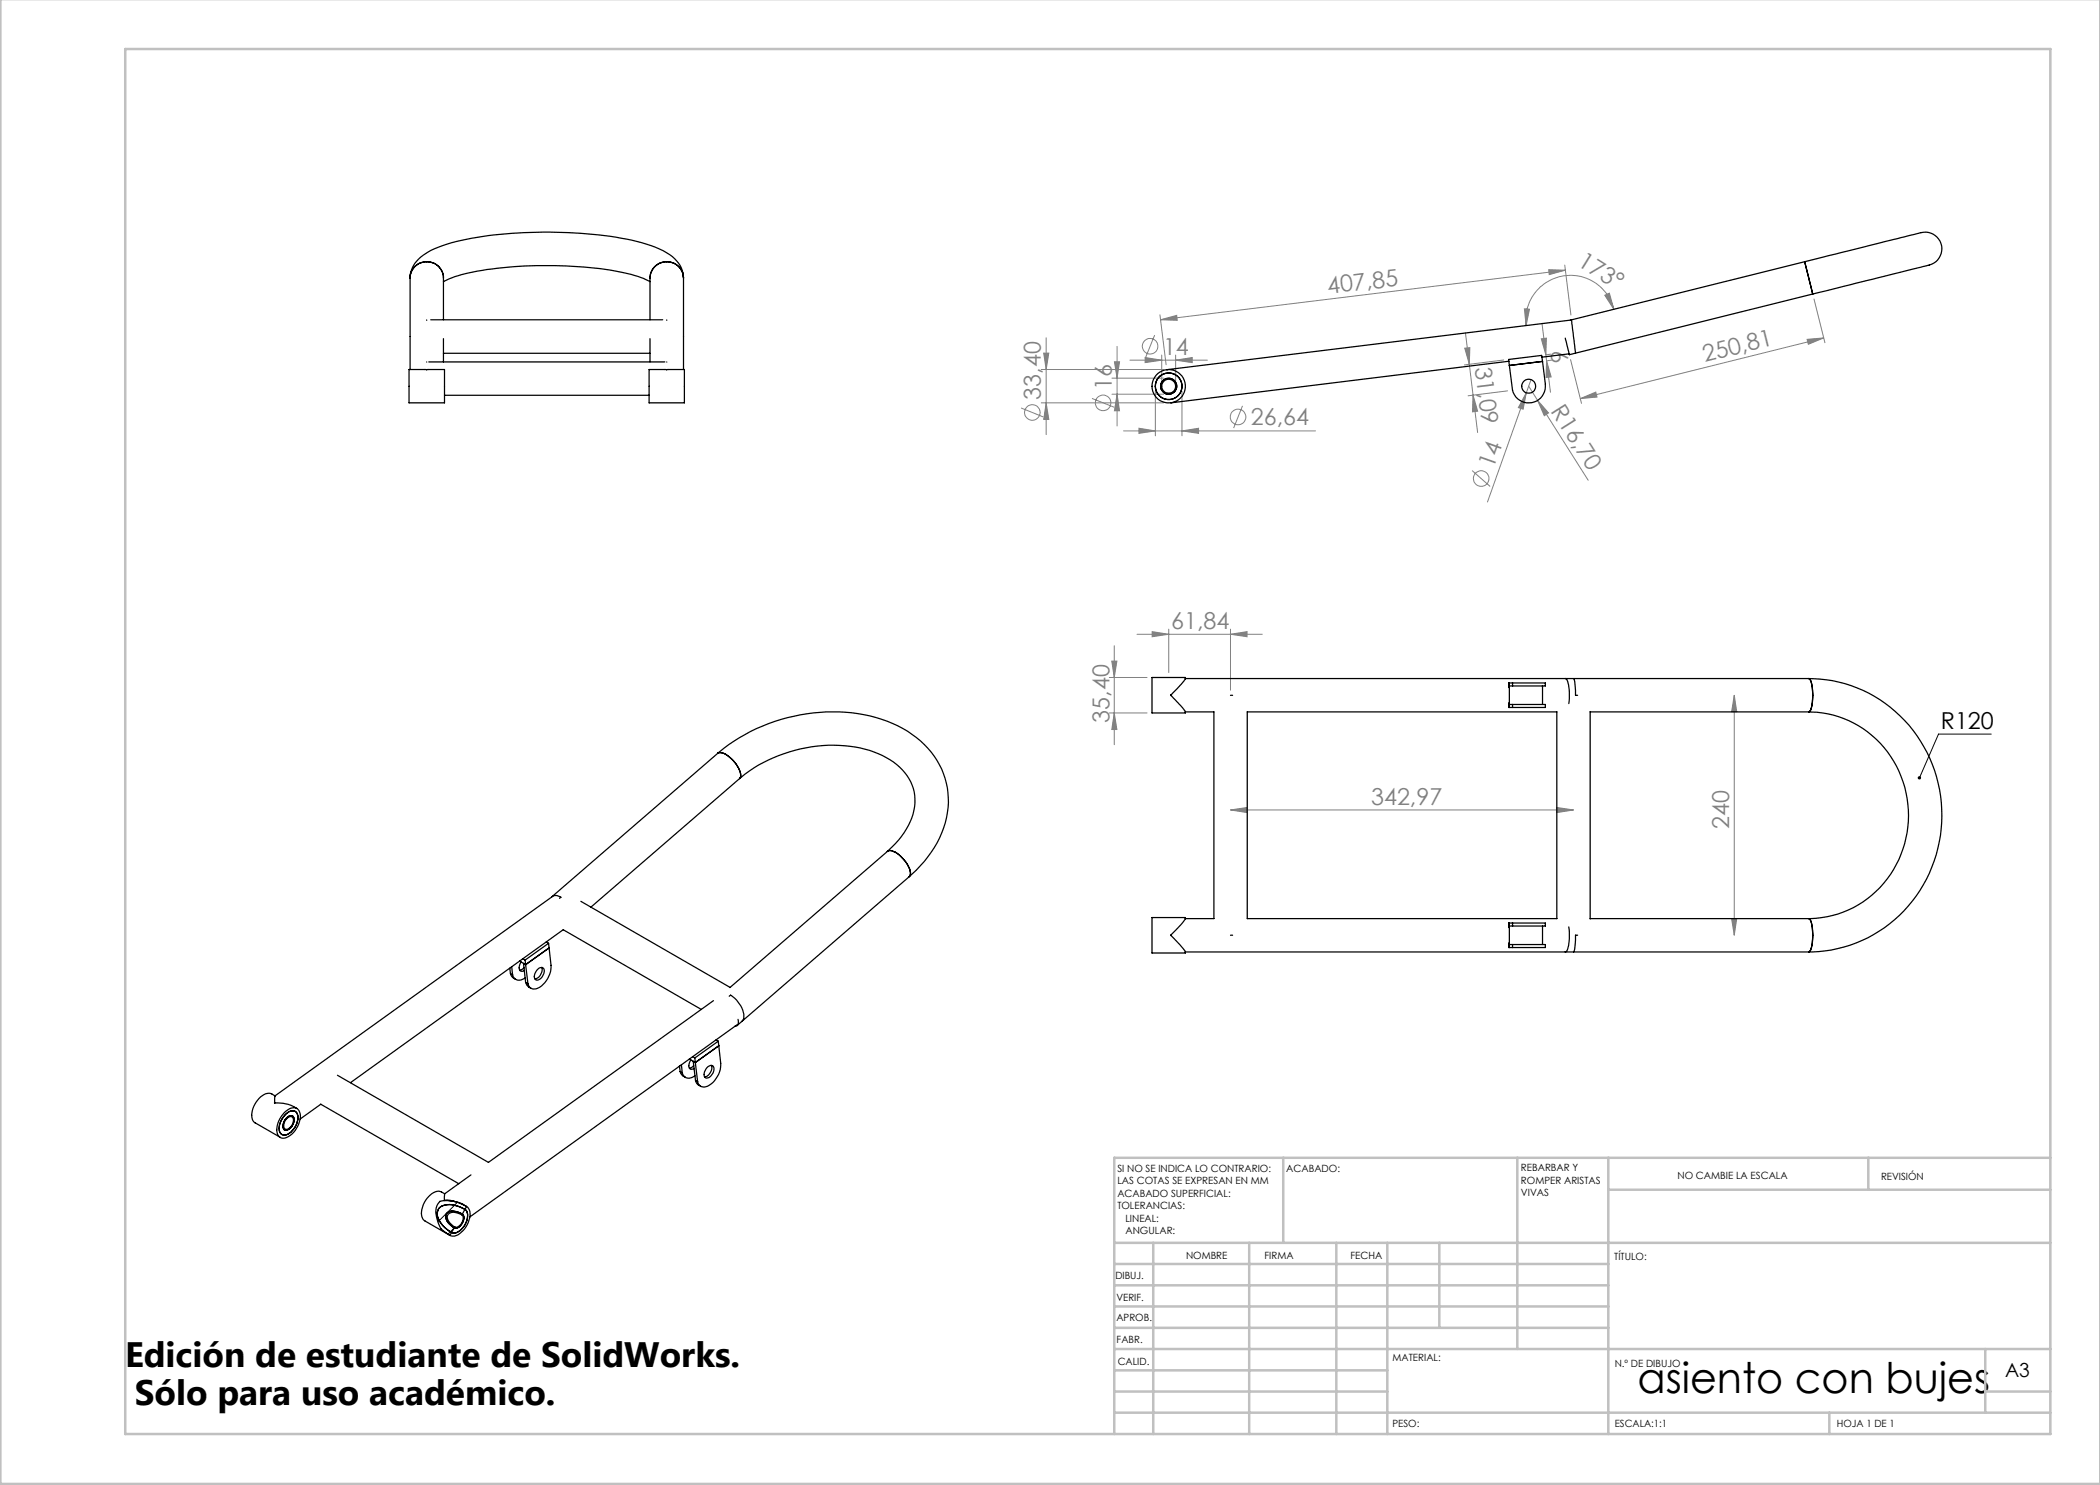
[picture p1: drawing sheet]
<svg xmlns="http://www.w3.org/2000/svg" width="420mm" height="297mm" viewBox="0 0 420 297" stroke-linecap="round" stroke-linejoin="round" font-family="sans-serif">
<g fill="none" stroke="#808080" stroke-width=".2">
<path d="M309.7 53.9l3.4 .1-3.3 .9zM312.9 53l1.3 10M313.1 54l-81 10M321 59.1l.9-.5 .9 3.2zM362.8 59.8l2.2 8.7M208.2 73.9h24.5M208.7 70.6h1.1l-.6 3.3zM209.2 67.6v19.3M218.4 79.7l4.4 1.8M222.4 75.6h10.3M222.4 78.8h10.3M222.9 72.4h1l-.5 3.2z"/>
<path d="M223.4 78.8l.5 3.4h-1zM223.4 69.3v15.9M226 72h15.5M229 71.5l3.3 .5-3.3 .5zM230.9 67l-1.8 4.5M231.1 78.2v9M232 63l1.2 10M232.1 64l3.2-.9 .1 1zM232.3 71v5.2M235.1 72l3.3-.5v1zM235.1 71v5.2M236.4 78.2v9"/>
<path d="M292.9 69.6l1.1-.1-.1 3.3zM293.1 66.6l.8 6.2M293.9 72.8l.7 6.2M294.6 79l.9 3.2-1 .2zM294.6 79l.9 7.5M300.7 72l-7.8 1M301.5 78.2l-7.9 1M304.9 61.8h1l-.7 3.3zM305.3 78.6l-.7 3.2-.9-.3zM305.3 78.6l-7.8 21.8M305.8 77.3l1.7 2.8M306.2 75.9l-.9 2.7"/>
<path d="M308.3 67.8l1-.2-.1 3.4zM308.4 64.7l.8 6.3M309.2 71l.1 1.2M309.3 72.2l.8 6.3M309.3 72.2l.9 3.2-1 .1zM310.2 70.8l-.8 .1M310.3 72l-.8 .1M314.1 71.9l2.2 8.8M316.1 79.7l3.1-1.3 .2 1zM322.8 61.8a8.9 8.9 0 0 0-10.4-6.6 8.9 8.9 0 0 0-7.2 9.9M361.4 67.9l3.3-.3-3 1.3zM364.7 67.6l-48.6 12.1"/>
<path d="M204.2 81.6l4.5 1.8M208.2 80.6h24.5M209.2 80.6l.6 3.3h-1.1zM224.7 86.2h38.4M227.8 85.7l3.3 .5-3.3 .5zM236.4 86.2l3.3-.5v1zM248.5 81.2l-1.8 4.4M294.4 94.1l3.6 3.2M307.5 80.1l2.2 2.5-.8 .5zM307.5 80.1l10.1 16M221.9 135.5h7.5M222.4 132.2h1l-.6 3.3z"/>
<path d="M222.8 129.1v19.8M227.4 126.9h25M230.4 126.3l3.4 .6-3.4 .4zM233.8 125.8v8.7M246.1 126.9l3.3-.6v1zM246.1 125.8v12.2M346.9 139.1l.4 3.2h-1zM346.9 139.1v47.9M221.9 142.6h7.5M222.8 142.6l.6 3.3h-1zM246.1 162l3.3-.5v1zM246.1 162h68.6"/>
<path d="M311.4 161.5l3.3 .5-3.3 .5zM346.3 183.8h1l-.4 3.2z"/>
<circle cx="230" cy="69.2" r="1.55"/>
<circle cx="206.5" cy="82.5" r="1.56"/>
<circle cx="220.6" cy="80.6" r="1.55"/>
<circle cx="247.6" cy="83.4" r="1.55"/>
<circle cx="296.2" cy="95.7" r="1.55"/>
</g>
<path d="M398.3 146.8h-10.6l-3.8 8.8" fill="none" stroke="#000" stroke-width=".2"/>
<g fill="none" stroke="#c0c0c0" stroke-width=".5">
<path d="M.1 -.1v296.9h419.9M25 9.8h385.1v277h-385.1zM256.6 231.6v17M303.5 231.6v38.2M321.7 231.6v55.2M321.7 237.9h88.4M373.7 231.6v6.3M410.1 231.6h-187.3v55.2M222.8 248.6h187.3M222.8 257.1h98.9M222.8 252.8h98.9M230.6 248.6v38.2"/>
<path d="M249.8 248.6v38.2M267.3 248.6v38.2M277.5 248.6v38.2M287.9 248.6v17M222.8 265.6h98.9M222.8 261.3h98.9M222.8 278.3h54.7M222.8 274.1h54.7M222.8 269.8h187.3M397.1 278.3h13M397.1 269.8v12.7M222.8 282.5h187.3"/>
<path d="M365.9 282.5v4.3"/>
</g>
<path d="M383.6 155.4a.34 .34 0 0 1 .5-.1 .34 .34 0 0 1 .1 .4 .34 .34 0 0 1-.4 .2l.1-.3-.1 .3-.3-.3z" fill="#000"/>
<g fill="#808080">
<path d="M305.3 78.6l-.7 3.2-.9-.3z"/>
<path d="M307.5 80.1l2.2 2.5-.8 .5z"/>
<path d="M294.6 79l.9 3.2-1 .2zM292.9 69.6l1.1-.1-.1 3.3z"/>
<path d="M321 59.1l.9-.5 .9 3.2zM304.9 61.8h1l-.7 3.3z"/>
<path d="M311.4 161.5l3.3 .5-3.3 .5zM246.1 162l3.3-.5v1z"/>
<path d="M227.8 85.7l3.3 .5-3.3 .5zM236.4 86.2l3.3-.5v1zM229 71.5l3.3 .5-3.3 .5zM235.1 72l3.3-.5v1z"/>
<path d="M309.7 53.9l3.4 .1-3.3 .9zM232.1 64l3.2-.9 .1 1z"/>
<path d="M316.1 79.7l3.1-1.3 .2 1zM361.4 67.9l3.3-.3-3 1.3z"/>
<path d="M346.9 139.1l.4 3.2h-1zM346.3 183.8h1l-.4 3.2z"/>
<path d="M208.7 70.6h1.1l-.6 3.3zM209.2 80.6l.6 3.3h-1.1zM222.9 72.4h1l-.5 3.2zM223.4 78.8l.5 3.4h-1zM222.4 132.2h1l-.6 3.3zM222.8 142.6l.6 3.3h-1z"/>
<path d="M308.3 67.8l1-.2-.1 3.4zM309.3 72.2l.9 3.2-1 .1z"/>
<path d="M230.4 126.3l3.4 .6-3.4 .4zM246.1 126.9l3.3-.6v1z"/>
</g>
<g fill="none" stroke="#000" stroke-width=".25">
<path d="M82 55.6a3.3 3.3 0 0 1 3.4-3.3 3.3 3.3 0 0 1 3.3 3.3M82 55.6v18.3M88.7 56.3a26.7 26.7 0 0 1 9.7-2.5 82.2 82.2 0 0 1 27.9 1.1 13.3 13.3 0 0 1 3.7 1.4M88.7 55.6v8.4M130 55.6a3.4 3.4 0 0 1 3.4-3.3 3.4 3.4 0 0 1 3.3 3.3M130 55.6v8.4M136.7 55.3a6.4 6.4 0 0 0-4.1-5.2 46.6 46.6 0 0 0-16.4-3.4 84.4 84.4 0 0 0-25.9 1.8 13.5 13.5 0 0 0-7 3.7l-.9 1.4-.3 1-.1 1M136.7 55.3v.3M136.7 55.6v18.3M360.9 52.3l22.5-5.6a3.4 3.4 0 0 1 4.7 1.8 3.4 3.4 0 0 1-2.3 4.5l-23.3 5.8M360.9 52.3l1.6 6.5M360.9 52.3l-46.8 11.7-80.7 9.9"/>
<path d="M362.5 58.8l-48.6 12.1-.8-3.3M81.8 73.9h7.1v6.7h-7.1zM85.3 72.4h.1M85.3 64v.1M85.3 73.9h.1M85.8 72.4h47.2M86.1 64h46.4M88.7 70.7h41.3M88.7 67.7v4.7M88.9 79.1h40.9M129.8 73.9h7.1v6.7h-7.1zM130 67.7v4.7"/>
<path d="M133.4 72.4h.1M133.4 64v.1M233.3 73.9h.1M301.8 72.2l-67.6 8.4M308.5 72.3l.6 4.5a3.3 3.3 0 0 1-2.7 3.7 3.3 3.3 0 0 1-3.9-2.4l-.6-5M308.5 72.3l-6.6 .8M308.5 72.3l-.2-1.2-6.6 .8 .2 1.2M313.8 70.8l-5.4 .6M314.3 64l.8 6.6M234.1 80.6h.1M234.1 139l2.7-2.8 .3-.7h-6.7v7.1h6.7v-.2M234.1 139.1l2.4 2.4 .6 .9"/>
<path d="M234.1 139v.1M237.1 135.7h124.6M246.1 139.1h.4M301.9 136.6v4.9M301.9 137.2h.6M302.5 136.6h6.6v.6h-6.6M302.5 136.6v.6M302.5 136.6h-.8v.9M308.5 137.2v3.7M313.1 135.7a2.66 2.66 0 0 1 .7 2.2v2.8M314.7 135.7a6.7 6.7 0 0 1 .4 3.4h.4M361.7 135.7a27.1 27.1 0 0 1 26.1 32.7 26.8 26.8 0 0 1-26.1 22"/>
<path d="M361.7 135.7a2.2 2.2 0 0 1 .8 2v.9a6.5 6.5 0 0 1-.7 3.8h-.1M361.7 135.7h.1a3.3 3.3 0 0 1 .7 2.6v1a5.6 5.6 0 0 1-.6 3l-.2 .1M143.5 150.7a35.7 35.7 0 0 1 31.7-7.2 19.4 19.4 0 0 1 13.5 11.3 17.1 17.1 0 0 1-3.1 16.6l-2.4 2.7-1.3 1.2M143.5 150.7a2.13 2.13 0 0 1 2.3 .7 5.1 5.1 0 0 1 2.3 4.1l-.2 .2M143.5 150.7a1.93 1.93 0 0 1 2.2 .5 5.4 5.4 0 0 1 2.4 4.2l-.2 .3M143.5 150.7l-33.1 28.6-55.4 39.9M147.9 155.7a29.1 29.1 0 0 1 26-5.6 12.7 12.7 0 0 1 8.5 6.9 10.7 10.7 0 0 1-2.1 10.3l-2.8 3M147.9 155.7l-29.7 25.7M237.1 142.4h5.7v41.3h-5.7M301.7 140.6v.9h.8M301.9 140.9h.6M302.5 140.9h6.6v.6h-6.6"/>
<path d="M302.5 140.9v.6M311.4 142.4v41.3M311.4 142.4h-62v41.3h62M318 142.3v41.5M318 142.4h43.7M361.7 142.4a20.5 20.5 0 0 1 19.2 26.3 20.1 20.1 0 0 1-19.2 15M110.5 179.3l.8-.2 .9 .4-.3 .2M177.5 170.3a1.87 1.87 0 0 1 2.1 .5 5.5 5.5 0 0 1 2.5 4.1l-.2 .4M177.5 170.3v-.1a2.19 2.19 0 0 1 2.3 .8 5.6 5.6 0 0 1 2.3 3.8l-.2 .5M177.5 170.3l-31.5 27.2-29.8-17.2M181.9 175.3l-34.5 29.8M102 193.6l.1 1.1"/>
<path d="M102.1 194.7l.3 .6 .8 .6M102.1 194.7l.4 .3M102.3 193.4l.2 1.6M102.5 195a1.41 1.41 0 0 0 2.4 .7l.2-.1M103.9 192.2l1.2 .7M104.2 192.4a1.37 1.37 0 0 0 0 1.8l.7-.1M104.6 191.8l.4 .2M104.8 193.5l-.4 .4-.5 .1M105 192l.1 .9M105.1 196.5l.3 .6 .8 .6M105.1 192.9l.5 3.8M105.1 192.9l-.4-.2 .4 3.8"/>
<path d="M105.1 196.5l.5 .2M107.6 193.8a.74 .74 0 0 1 1.1-.1 .74 .74 0 0 1 .1 1 1.41 1.41 0 0 1-1.7 1.2 1.6 1.6 0 0 1 .5-2.1zM108.3 193.5a1.87 1.87 0 0 1-1.3 2.3M109.3 188.4l.4 .3M109.7 188.7l-4.7 3.3M109.7 188.7l.1 .9M109.8 189.6l.4 3.5a5 5 0 0 1-3 4.7 1.29 1.29 0 0 1-1.6-1.1M109.8 189.6l-4.7 3.3M145.8 199.2l.3-.2a5.1 5.1 0 0 1 2.6 4.8l-.4 .5M234.1 187v.1M237.1 183.7v-.2h-6.7v7.1h6.7v-.3l-.5-.6-2.5-2.6M237.1 183.7l-.8 1.2-2.2 2.1"/>
<path d="M237.1 190.4h124.6M246.1 187h.4M301.7 188.6v.9h.8M301.9 184.6v4.9M301.9 185.2h.6M301.9 188.9h.6M302.5 184.6h6.6v.6h-6.6M302.5 188.9h6.6v.6h-6.6M302.5 184.6v.6M302.5 188.9v.6M302.5 184.6h-.8v.9M308.5 185.2v3.7"/>
<path d="M313.8 185.4l.1 1.9a5.2 5.2 0 0 1-.7 3l-.1 .1M315.5 187h-.4l-.1 2.6-.3 .8M318 183.7h43.7M361.7 183.7h.1a3.1 3.1 0 0 1 .7 2.6v1a5.6 5.6 0 0 1-.6 3l-.2 .1M361.7 183.7a2.18 2.18 0 0 1 .8 1.9v1a6.3 6.3 0 0 1-.7 3.8h-.1M55 219.2a2.04 2.04 0 0 0-2.9 .2 4.5 4.5 0 0 0-1.5 4.7l.3 .4 5.2 3M55 219.2l-.1 1.4a7 7 0 0 1 4.5 1.1M135.9 213.2l.1 1.1M136 214.3l.5 .9 .6 .3M136 214.3l.5 .3M136.3 213l.2 1.6M136.5 214.6a1.47 1.47 0 0 0 2.5 .6"/>
<path d="M137.9 211.8l1.2 .7M138.2 212a1.42 1.42 0 0 0-.1 1.9l.7-.2M138.5 211.3l.5 .3M138.7 213.1l-.4 .4-.4 .1M139 211.6l.1 .9M139.1 212.5l.4 3.8M139.1 212.5l-.5-.2 .5 3.8M139.1 216.1l.5 .8 .5 .3M139.1 216.1l.4 .2M140.3 201.9l-27.7-16-42.5 30.6M141.6 213.4a.7 .7 0 0 1 .9-.2 .7 .7 0 0 1 .3 .9 1.48 1.48 0 0 1-1.8 1.4 1.61 1.61 0 0 1 .6-2.1zM142.2 213.1a1.84 1.84 0 0 1-1.3 2.3"/>
<path d="M142.7 200.1l-45 32.4-30.2-17.5M143.2 208l.5 .2M143.7 208.2l-4.7 3.4M143.7 208.2l.1 1M143.8 209.2l.3 3.5a5 5 0 0 1-2.9 4.6 1.23 1.23 0 0 1-1.7-1M143.8 209.2l-4.7 3.3M147.4 205l-53.4 38.4M147.6 203.9a.89 .89 0 0 1-.6 1.3M56.8 222.6a2.09 2.09 0 0 1 2.8-.7 3.2 3.2 0 0 1-.3 3.7 3.2 3.2 0 0 1-3.1 2 2 2 0 0 1-.7-2.5l.5-1.3zM57 223a1.55 1.55 0 0 1 2.4-.4 3.6 3.6 0 0 1-2.4 4.4 1.23 1.23 0 0 1-1.2-1.7l.4-1.2zM57.2 223.7a.86 .86 0 0 1 .8-.6 .86 .86 0 0 1 .8 .7 2.06 2.06 0 0 1-1.8 2.2 1.55 1.55 0 0 1 .2-2.3zM57.3 223.8a.72 .72 0 0 1 .8-.5 .72 .72 0 0 1 .6 .7 1.75 1.75 0 0 1-1.6 1.8 1.34 1.34 0 0 1 .2-2z"/>
<path d="M60 223.8l4.1-3 27.7 15.9M88.9 238.8v1.3M94.2 235l-5.3 3.8a2.13 2.13 0 0 0-3.2 .5 4.1 4.1 0 0 0-1 4.6l5.3 3.2M88.9 240.1a3.7 3.7 0 0 1 2 .2M88.9 240.1l2 .2M90.3 246.5l-.3 .6M90.8 245.6l-.5 .9M90.9 240.3l1.8 .6M90.9 245.4l-.1 .2M92.4 243a2.2 2.2 0 0 0-2.8 0 1.93 1.93 0 0 0 1 2.2l.3 .2M92.4 243a1.66 1.66 0 0 1-.9 2.4h-.6M92.5 242.8a2.76 2.76 0 0 0-3.2-.1 1.89 1.89 0 0 0 .8 2.3l.7 .6"/>
<path d="M92.5 242.8a1.92 1.92 0 0 1-1 2.8h-.7M92.5 242.8l-.1 .2M92.6 240.9l.7 .4M93 241.9a4.8 4.8 0 0 0-5-.4 2.29 2.29 0 0 0 .2 3.2l.7 .8 1.4 1M93 241.9a2.66 2.66 0 0 1-.4 3.6 1.96 1.96 0 0 1-2.3 1M93 241.9l-.5 .9M93.3 241.3a7.2 7.2 0 0 0-5.3-1 3.4 3.4 0 0 0-.5 3.9l.2 .5a3.2 3.2 0 0 0 1.7 2l.6 .4M93.3 241.3a2.19 2.19 0 0 1 .5 2.7 4.6 4.6 0 0 1-2.9 3.2l-.9-.1M93.3 241.3l-.3 .6"/>
<circle cx="233.7" cy="77.3" r="1.59"/>
<circle cx="233.7" cy="77.3" r="2.66"/>
<circle cx="233.7" cy="77.2" r="1.4"/>
<circle cx="233.7" cy="77.3" r="3.3"/>
<circle cx="305.7" cy="77.2" r="1.4"/>
</g>
<path d="M90.8 245.6l-1.2 1.2M91.5 240.4l-3.9 4" fill="none" stroke="#000" stroke-width=".2"/>
<text font-size="8.5" x="327.5" y="278.5">asiento con bujes</text>
<g font-size="7.1">
<text x="25" y="273.3">Edición de estudiante de SolidWorks.</text>
<text x="26.9" y="281">Sólo para uso académico.</text>
</g>
<g font-size="4.7" fill="#808080">
<text x="315.3" y="53" transform="rotate(32 315.3 53)">173°</text>
<text x="265.7" y="58.8" transform="rotate(-7 265.7 58.8)">407,85</text>
<text x="232.6" y="70.9">14</text>
<text x="310.1" y="70.2" transform="rotate(83 310.1 70.2)">6</text>
<text x="222.3" y="78" transform="rotate(-90 222.3 78)">16</text>
<text x="295" y="73.5" transform="rotate(83 295 73.5)">31,09</text>
<text x="341" y="72.4" transform="rotate(-14 341 72.4)">250,81</text>
<text x="208.2" y="79.9" transform="rotate(-90 208.2 79.9)">33,40</text>
<text x="310" y="82.2" transform="rotate(58 310 82.2)">R16,70</text>
<text x="250.2" y="85.1">26,64</text>
<text x="298.7" y="93.8" transform="rotate(-70 298.7 93.8)">14</text>
<text x="234.3" y="125.8">61,84</text>
<text x="221.9" y="144.5" transform="rotate(-90 221.9 144.5)">35,40</text>
<text x="274.2" y="161">342,97</text>
<text x="345.8" y="165.9" transform="rotate(-90 345.8 165.9)">240</text>
</g>
<text font-size="4.7" x="388.2" y="145.8">R120</text>
<text font-size="3.9" x="401" y="275.4">A3</text>
<g font-size="2">
<text x="223.5" y="234.4">SI NO SE INDICA LO CONTRARIO:</text>
<text x="223.5" y="236.9">LAS COTAS SE EXPRESAN EN MM</text>
<text x="223.5" y="239.4">ACABADO SUPERFICIAL:</text>
<text x="257.2" y="234.4">ACABADO:</text>
<text x="304.2" y="234.3">REBARBAR Y</text>
<text x="304.2" y="236.8">ROMPER ARISTAS</text>
<text x="304.2" y="239.3">VIVAS</text>
<text x="335.5" y="235.8">NO CAMBIE LA ESCALA</text>
<text x="376.2" y="236">REVISIÓN</text>
<text x="223.5" y="241.9">TOLERANCIAS:</text>
<text x="225.1" y="244.4">LINEAL:</text>
<text x="225.1" y="246.9">ANGULAR:</text>
<text x="237.2" y="251.8">NOMBRE</text>
<text x="252.9" y="251.7">FIRMA</text>
<text x="270.1" y="251.7">FECHA</text>
<text x="223.1" y="255.9">DIBUJ.</text>
<text x="322.8" y="252">TÍTULO:</text>
<text x="223.3" y="260.1">VERIF.</text>
<text x="223.3" y="264.2">APROB.</text>
<text x="223.3" y="268.6">FABR.</text>
<text x="223.5" y="272.9">CALID.</text>
<text x="278.5" y="272.3">MATERIAL:</text>
<text x="323" y="273.4">N.º DE DIBUJO</text>
<text x="278.5" y="285.3">PESO:</text>
<text x="323" y="285.4">ESCALA:1:1</text>
<text x="367.4" y="285.4">HOJA 1 DE 1</text>
</g>
</svg>
